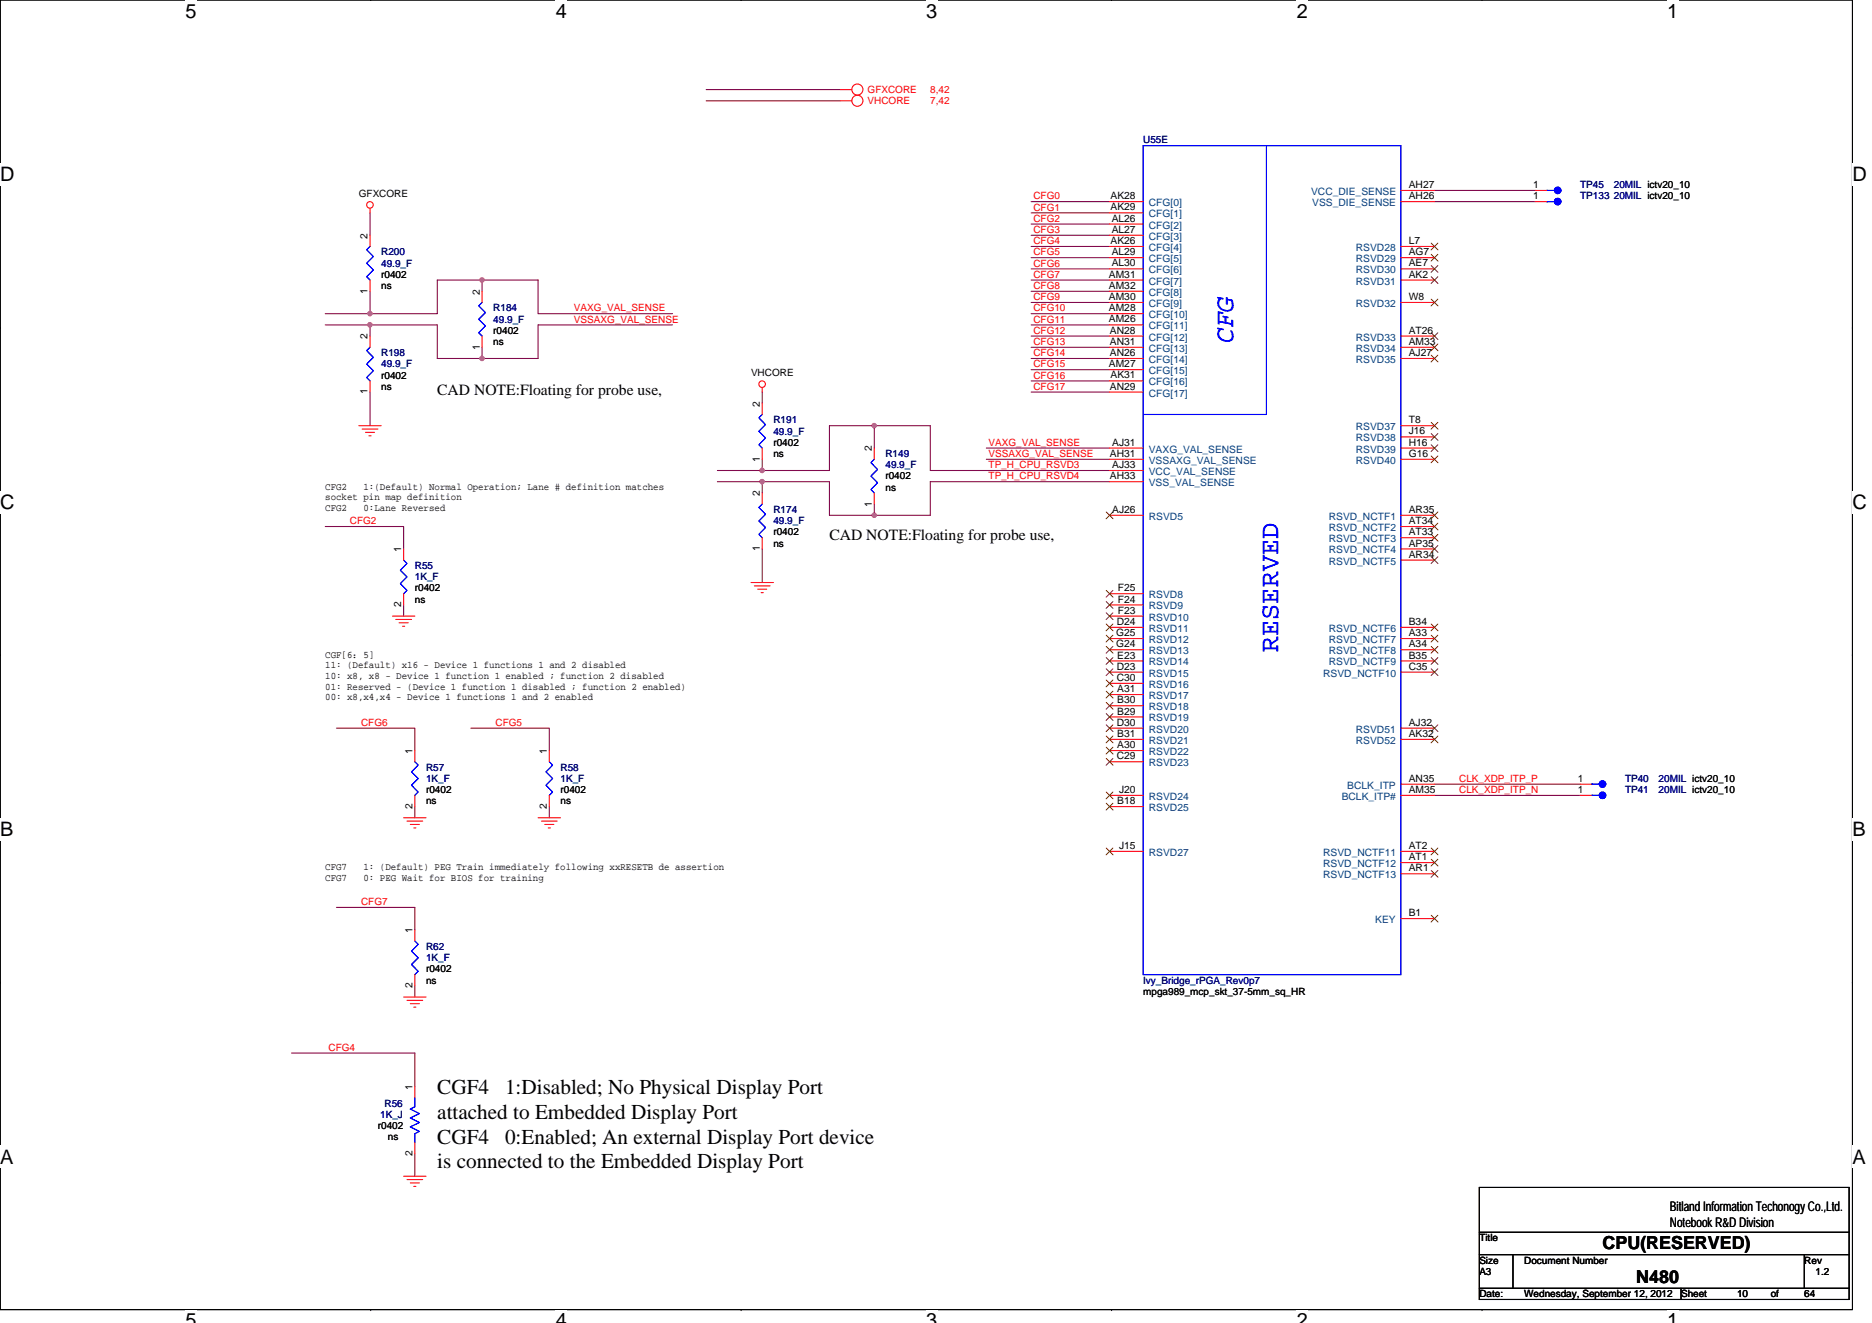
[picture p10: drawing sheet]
<svg xmlns="http://www.w3.org/2000/svg" width="297mm" height="210mm" viewBox="0 0 297 210" stroke-linecap="round" stroke-linejoin="round" font-family="sans-serif">
<path d="M0 0h293.9v207.9h-293.9z" fill="none" stroke="#000" stroke-width=".17"/>
<g fill="#fff">
<path d="M29.4 0h1.8v3.5h-1.8z"/>
<path d="M29.4 207.9h1.8v2h-1.8z"/>
</g>
<path d="M58.8 0h.1M58.8 207.9h.1" fill="none" stroke="#000" stroke-width=".17"/>
<g fill="#fff">
<path d="M88.2 0h1.8v3.5h-1.8z"/>
<path d="M88.2 207.9h1.8v2h-1.8z"/>
</g>
<path d="M117.6 0h.1M117.6 207.9h.1" fill="none" stroke="#000" stroke-width=".17"/>
<g fill="#fff">
<path d="M147 0h1.7v3.5h-1.7z"/>
<path d="M147 207.9h1.7v2h-1.7z"/>
</g>
<path d="M176.4 0h.1M176.4 207.9h.1" fill="none" stroke="#000" stroke-width=".17"/>
<g fill="#fff">
<path d="M205.8 0h1.7v3.5h-1.7z"/>
<path d="M205.8 207.9h1.7v2h-1.7z"/>
</g>
<path d="M235.2 0h.1M235.2 207.9h.1" fill="none" stroke="#000" stroke-width=".17"/>
<g fill="#fff">
<path d="M264.5 0h1.8v3.5h-1.8z"/>
<path d="M264.5 207.9h1.8v2h-1.8z"/>
<path d="M0 26h2.3v3.5h-2.3z"/>
<path d="M293.9 26h2.3v3.5h-2.3z"/>
<path d="M0 77.9h2.3v3.5h-2.3z"/>
<path d="M293.9 77.9h2.3v3.5h-2.3z"/>
</g>
<path d="M0 52h.1M293.9 52h.1" fill="none" stroke="#000" stroke-width=".17"/>
<g fill="#fff">
<path d="M0 129.9h2.1v3.5h-2.1z"/>
<path d="M293.9 129.9h2.1v3.5h-2.1z"/>
</g>
<path d="M0 103.9h.1M293.9 103.9h.1" fill="none" stroke="#000" stroke-width=".17"/>
<g fill="#fff">
<path d="M0 181.9h2.2v3.5h-2.2z"/>
<path d="M293.9 181.9h2.2v3.5h-2.2z"/>
</g>
<path d="M0 155.9h.1M293.9 155.9h.1M234.7 188.5h58.7v17.7h-58.7zM234.7 195.6h58.7M234.7 199.1h58.7M240.1 199.1v5.4M286.3 199.1v5.4M234.7 204.5h58.7M266.7 204.5v1.7" fill="none" stroke="#000" stroke-width=".17"/>
<g fill="none" stroke="#800040" stroke-width=".17">
<path d="M112.1 14.2h21.3M112.1 16h21.3M58.7 33.8v3.5M163.6 39.1h12.5M163.6 35.6h12.5M163.6 32h12.5M163.6 37.3h12.5M163.6 33.8h12.5M227.6 30.2h16M227.6 32h16M51.6 51.6h7.1M51.6 49.8h7.1"/>
<path d="M58.7 46.2v3.6M58.7 51.6v1.7M58.7 51.6h10.7v5.3h7.1M76.5 44.4h-7.1v5.4h-10.7M76.5 55.1v1.8M76.5 44.5v1.7M76.5 44.4h8.9v5.4h21.3M106.7 51.6h-21.3v5.3h-8.9M163.6 44.4h12.5M163.6 40.9h12.5M163.6 42.7h12.5M163.6 51.6h12.5"/>
<path d="M163.6 58.7h12.5M163.6 49.8h12.5M163.6 56.9h12.5M163.6 48h12.5M163.6 55.1h12.5M163.6 46.2h12.5M163.6 53.3h12.5M58.7 62.2v5.4M113.8 76.5h7.1M113.8 74.7h7.1M120.9 76.5h10.7v5.3h7.1M120.9 62.2v1.8"/>
<path d="M120.9 72.9v1.8M120.9 76.5v1.7M138.7 67.6h-7.1v7.1h-10.7M138.7 67.6v3.5M138.7 67.6h8.9v7.1h28.5M156.5 72.9h19.6M156.5 71.1h19.6M163.6 62.2h12.5M163.6 60.5h12.5M176.1 76.5h-28.5v5.3h-8.9M51.6 83.6h12.4v3.5M64 96v1.8"/>
<path d="M120.9 87.1v5.4M138.7 80v1.8M53.4 115.6h12.4v3.5M74.7 115.6h12.5v3.5M65.8 128v1.8M87.2 128v1.8M227.6 126.2h23.1M227.6 124.5h23.1M53.4 144h12.4v3.6M65.8 156.5v1.7M46.3 167.1h19.5v5.4M65.8 183.1v3.6"/>
</g>
<g fill="#f0f" stroke="#f0f" stroke-width=".17">
<circle cx="138.7" cy="67.6" r=".35"/>
<circle cx="138.7" cy="81.8" r=".35"/>
<circle cx="120.9" cy="74.7" r=".35"/>
<circle cx="120.9" cy="76.4" r=".35"/>
<circle cx="76.5" cy="44.4" r=".35"/>
<circle cx="76.5" cy="56.9" r=".35"/>
<circle cx="58.7" cy="49.8" r=".35"/>
<circle cx="58.7" cy="51.5" r=".35"/>
</g>
<g fill="none" stroke="#f00" stroke-width=".17">
<path d="M133.4 16h1.8M133.4 14.2h1.8M58.7 33.1v.7M58.7 37.3v1.8M176.1 32h5.3M176.1 33.8h5.3M176.1 35.6h5.3M176.1 37.3h5.3M176.1 39.1h5.3M222.3 30.2h5.3M222.3 32h5.3M222.3 39.1h5.3"/>
<path d="M243.6 30.2h1.8M243.6 32h1.8M58.7 53.3v1.8M58.7 44.4v1.8M76.5 53.3v1.8M76.5 46.2v1.8M176.1 40.9h5.3M176.1 42.7h5.3M176.1 44.4h5.3M176.1 46.2h5.3M176.1 48h5.3M176.1 49.8h5.3"/>
<path d="M176.1 51.6h5.3M176.1 53.3h5.3M176.1 55.1h5.3M176.1 56.9h5.3M176.1 58.7h5.3M222.3 55.1h5.3M222.3 56.9h5.3M222.3 48h5.3M222.3 53.3h5.3M222.3 44.4h5.3M222.3 42.7h5.3M222.3 40.9h5.3"/>
<path d="M56.9 67.6h3.6M57.5 68.1h2.5M58 68.6h1.4M58.5 69.2h.4M58.7 60.5v1.7M120.9 61.5v.7M120.9 78.2v1.8M120.9 71.1v1.8M120.9 64v1.8M138.7 78.2v1.8M138.7 71.1v1.8M176.1 60.5h5.3"/>
<path d="M176.1 62.2h5.3M176.1 71.1h5.3M176.1 72.9h5.3M176.1 74.7h5.3M176.1 76.5h5.3M222.3 69.3h5.3M222.3 71.1h5.3M222.3 72.9h5.3M222.3 67.6h5.3M62.3 97.8h3.5M62.8 98.3h2.5M63.3 98.8h1.5"/>
<path d="M63.9 99.4h.3M64 87.1v1.8M64 94.2v1.8M119.2 92.5h3.5M119.7 93h2.5M120.2 93.5h1.5M120.8 94.1h.3M120.9 85.3v1.8M176.1 94.2h5.3M176.1 96h5.3M176.1 99.6h5.3M176.1 97.8h5.3"/>
<path d="M176.1 81.8h5.3M222.3 83.6h5.3M222.3 81.8h5.3M222.3 85.3h5.3M222.3 88.9h5.3M222.3 99.6h5.3M222.3 87.1h5.3M65.8 119.1v1.8M87.2 119.1v1.8M176.1 108.5h5.3M176.1 106.7h5.3M176.1 110.2h5.3"/>
<path d="M176.1 112h5.3M176.1 115.6h5.3M176.1 113.8h5.3M176.1 119.1h5.3M176.1 117.3h5.3M176.1 101.3h5.3M176.1 103.1h5.3M176.1 104.9h5.3M222.3 101.3h5.3M222.3 103.1h5.3M222.3 104.9h5.3M222.3 106.7h5.3"/>
<path d="M222.3 115.6h5.3M222.3 117.3h5.3M64 129.8h3.6M64.6 130.3h2.5M65.1 130.9h1.4M65.7 131.4h.3M65.8 126.2v1.8M85.4 129.8h3.5M85.9 130.3h2.5M86.4 130.9h1.5M87 131.4h.3M87.2 126.2v1.8"/>
<path d="M176.1 135.1h5.3M176.1 120.9h5.3M176.1 126.2h5.3M176.1 128h5.3M222.3 135.1h5.3M222.3 136.9h5.3M222.3 138.7h5.3M222.3 124.5h5.3M222.3 126.2h5.3M250.7 124.5h1.8M250.7 126.2h1.8M64 158.2h3.6"/>
<path d="M64.6 158.8h2.5M65.1 159.3h1.4M65.7 159.9h.3M65.8 147.6v1.8M65.8 154.7v1.8M222.3 145.8h5.3M65.8 172.5v1.7M64 186.7h3.6M64.6 187.2h2.5M65.1 187.7h1.4M65.7 188.3h.3M65.8 181.4v1.7"/>
<circle cx="136" cy="16" r=".88"/>
<circle cx="136" cy="14.2" r=".88"/>
<circle cx="58.7" cy="32.5" r=".52"/>
<circle cx="120.9" cy="61" r=".52"/>
</g>
<g fill="none" stroke="#00f" stroke-width=".17">
<path d="M58.7 39.1l-.5 .5 1 1.1-1 1.1 1 1-1 1.1 .5 .5M181.4 23.1h40.9v131.6h-40.9zM201 23.1v42.7h-19.6M245.6 30.2h-.2h1.3M245.6 32h-.2h1.3M58.7 55.1l-.5 .5 1 1.1-1 1.1 1 1-1 1.1 .5 .6M76.5 48l-.5 .5 1 1.1-1 1.1 1 1-1 1.1 .5 .5M120.9 65.8l-.5 .5 1.1 1.1-1.1 1.1 1.1 1-1.1 1.1 .5 .5M138.7 72.9l-.5 .5 1.1 1.1-1.1 1.1 1.1 1-1.1 1.1 .5 .5M64 88.9l.6 .5-1.1 1.1 1.1 1.1-1.1 1 1.1 1.1-.6 .5M120.9 80l-.5 .5 1.1 1.1-1.1 1.1 1.1 1-1.1 1.1 .5 .5M65.8 120.9l.6 .5-1.1 1.1 1.1 1.1-1.1 1 1.1 1.1-.6 .5"/>
<path d="M87.2 120.9l.5 .5-1.1 1.1 1.1 1.1-1.1 1 1.1 1.1-.5 .5M252.7 124.5h-.2h1.3M252.7 126.2h-.2h1.3M65.8 149.4l.6 .5-1.1 1.1 1.1 1-1.1 1.1 1.1 1.1-.6 .5M65.8 174.2v1.5l-.7 .3 1.4 .7-1.4 .7 1.4 .8-1.4 .7 1.4 .7-.7 .3v1.5"/>
</g>
<g fill="#00f" stroke="#00f" stroke-width=".17">
<circle cx="247.2" cy="30.2" r=".52"/>
<circle cx="254.3" cy="124.4" r=".52"/>
<circle cx="247.2" cy="32" r=".52"/>
<circle cx="254.3" cy="126.2" r=".52"/>
</g>
<g fill="none" stroke="#804000" stroke-width=".16">
<path d="M227.1 38.6l1.1 1.1M228.2 38.6l-1.1 1.1M227.1 54.6l1.1 1.1M227.1 56.4l1.1 1M227.1 47.5l1.1 1.1M227.1 52.8l1.1 1.1M227.1 43.9l1.1 1.1M227.1 42.1l1.1 1.1M227.1 40.4l1.1 1M228.2 54.6l-1.1 1.1M228.2 56.4l-1.1 1M228.2 47.5l-1.1 1.1"/>
<path d="M228.2 52.8l-1.1 1.1M228.2 43.9l-1.1 1.1M228.2 42.1l-1.1 1.1M228.2 40.4l-1.1 1M227.1 68.8l1.1 1.1M227.1 70.6l1.1 1.1M227.1 72.4l1.1 1M227.1 67l1.1 1.1M228.2 68.8l-1.1 1.1M228.2 70.6l-1.1 1.1M228.2 72.4l-1.1 1M228.2 67l-1.1 1.1"/>
<path d="M175.5 93.7l1.1 1.1M175.5 95.5l1.1 1.1M175.5 99l1.1 1.1M175.5 97.3l1.1 1M175.5 81.3l1.1 1M176.6 93.7l-1.1 1.1M176.6 95.5l-1.1 1.1M176.6 99l-1.1 1.1M176.6 97.3l-1.1 1M176.6 81.3l-1.1 1M227.1 83l1.1 1.1M227.1 81.3l1.1 1"/>
<path d="M227.1 84.8l1.1 1.1M227.1 88.4l1.1 1.1M227.1 99l1.1 1.1M227.1 86.6l1.1 1.1M228.2 83l-1.1 1.1M228.2 81.3l-1.1 1M228.2 84.8l-1.1 1.1M228.2 88.4l-1.1 1.1M228.2 99l-1.1 1.1M228.2 86.6l-1.1 1.1M175.5 107.9l1.1 1.1M175.5 106.2l1.1 1"/>
<path d="M175.5 109.7l1.1 1.1M175.5 111.5l1.1 1.1M175.5 115l1.1 1.1M175.5 113.3l1.1 1M175.5 118.6l1.1 1.1M175.5 116.8l1.1 1.1M175.5 100.8l1.1 1.1M175.5 102.6l1.1 1.1M175.5 104.4l1.1 1.1M176.6 107.9l-1.1 1.1M176.6 106.2l-1.1 1M176.6 109.7l-1.1 1.1"/>
<path d="M176.6 111.5l-1.1 1.1M176.6 115l-1.1 1.1M176.6 113.3l-1.1 1M176.6 118.6l-1.1 1.1M176.6 116.8l-1.1 1.1M176.6 100.8l-1.1 1.1M176.6 102.6l-1.1 1.1M176.6 104.4l-1.1 1.1M227.1 100.8l1.1 1.1M227.1 102.6l1.1 1.1M227.1 104.4l1.1 1.1M227.1 106.2l1.1 1"/>
<path d="M227.1 115l1.1 1.1M227.1 116.8l1.1 1.1M228.2 100.8l-1.1 1.1M228.2 102.6l-1.1 1.1M228.2 104.4l-1.1 1.1M228.2 106.2l-1.1 1M228.2 115l-1.1 1.1M228.2 116.8l-1.1 1.1M175.5 134.6l1.1 1.1M175.5 120.4l1.1 1.1M175.5 125.7l1.1 1.1M175.5 127.5l1.1 1.1"/>
<path d="M176.6 134.6l-1.1 1.1M176.6 120.4l-1.1 1.1M176.6 125.7l-1.1 1.1M176.6 127.5l-1.1 1.1M227.1 134.6l1.1 1.1M227.1 136.4l1.1 1.1M227.1 138.2l1.1 1M228.2 134.6l-1.1 1.1M228.2 136.4l-1.1 1.1M228.2 138.2l-1.1 1M227.1 145.3l1.1 1M228.2 145.3l-1.1 1"/>
</g>
<g font-size="4.3" fill="#00f">
<text x="195.7" y="54.4" transform="rotate(-90 195.7 54.4)">CFG</text>
<text x="202.8" y="103.5" transform="rotate(-90 202.8 103.5)">RESERVED</text>
</g>
<g font-size="3.4">
<text x="69.4" y="173.7">CGF4</text>
<text x="80.1" y="173.7">1:Disabled; No Physical Display Port</text>
<text x="69.4" y="177.6">attached to Embedded Display Port</text>
<text x="69.4" y="181.5">CGF4</text>
<text x="69.4" y="185.4">is connected to the Embedded Display Port</text>
<text x="80.1" y="181.5">0:Enabled; An external Display Port device</text>
</g>
<g font-size="3.2">
<text x="29.4" y="2.8">5</text>
<text x="88.2" y="2.8">4</text>
<text x="147" y="2.8">3</text>
<text x="205.8" y="2.8">2</text>
<text x="264.5" y="2.8">1</text>
<text x="0" y="28.8">D</text>
<text x="293.9" y="28.8">D</text>
<text x="0" y="80.8">C</text>
<text x="293.9" y="80.8">C</text>
<text x="0" y="132.7">B</text>
<text x="293.9" y="132.7">B</text>
<text x="0" y="184.7">A</text>
<text x="293.9" y="184.7">A</text>
<text x="29.4" y="210.7">5</text>
<text x="88.2" y="210.7">4</text>
<text x="147" y="210.7">3</text>
<text x="205.8" y="210.7">2</text>
<text x="264.5" y="210.7">1</text>
</g>
<g font-size="2.8">
<text x="254.3" y="198.2">CPU(RESERVED)</text>
<text x="259.6" y="203.6">N480</text>
</g>
<g font-size="2.5">
<text x="69.4" y="62.7">CAD NOTE:Floating for probe use,</text>
<text x="131.6" y="85.8">CAD NOTE:Floating for probe use,</text>
</g>
<g font-size="2.1">
<text x="265" y="192.2">Bitland Information Techonogy Co.,Ltd.</text>
<text x="265" y="194.7">Notebook R&amp;D Division</text>
</g>
<g font-size="1.6" fill="#f00">
<text x="137.7" y="16.5">VHCORE</text>
<text x="137.7" y="14.8">GFXCORE</text>
<text x="147.6" y="16.5">7,42</text>
<text x="147.6" y="14.8">8,42</text>
<text x="164" y="35.2">CFG2</text>
<text x="164" y="31.6">CFG0</text>
<text x="164" y="33.4">CFG1</text>
<text x="164" y="38.8">CFG4</text>
<text x="164" y="40.5">CFG5</text>
<text x="164" y="37">CFG3</text>
<text x="164" y="44.1">CFG7</text>
<text x="164" y="42.3">CFG6</text>
<text x="164" y="47.6">CFG9</text>
<text x="164" y="45.9">CFG8</text>
<text x="91.1" y="49.4">VAXG_VAL_SENSE</text>
<text x="91.1" y="51.2">VSSAXG_VAL_SENSE</text>
<text x="164" y="51.2">CFG11</text>
<text x="164" y="49.4">CFG10</text>
<text x="164" y="53">CFG12</text>
<text x="164" y="58.3">CFG15</text>
<text x="164" y="56.5">CFG14</text>
<text x="164" y="54.8">CFG13</text>
<text x="164" y="61.9">CFG17</text>
<text x="164" y="60.1">CFG16</text>
<text x="156.9" y="70.8">VAXG_VAL_SENSE</text>
<text x="156.9" y="74.3">TP_H_CPU_RSVD3</text>
<text x="156.9" y="76.1">TP_H_CPU_RSVD4</text>
<text x="156.9" y="72.5">VSSAXG_VAL_SENSE</text>
<text x="55.5" y="83.2">CFG2</text>
<text x="57.3" y="115.2">CFG6</text>
<text x="78.6" y="115.2">CFG5</text>
<text x="231.5" y="124.1">CLK_XDP_ITP_P</text>
<text x="231.5" y="125.9">CLK_XDP_ITP_N</text>
<text x="57.3" y="143.7">CFG7</text>
<text x="52.1" y="166.8">CFG4</text>
</g>
<g font-size="1.6" fill="#000080">
<text x="181.4" y="22.8">U55E</text>
<text x="250.7" y="29.9">TP45</text>
<text x="256.1" y="29.9">20MIL ictv20_10</text>
<text x="250.7" y="31.6">TP133 20MIL ictv20_10</text>
<text x="60.5" y="40.5">R200</text>
<text x="60.5" y="42.3">49.9_F</text>
<text x="78.3" y="49.4">R184</text>
<text x="78.3" y="51.2">49.9_F</text>
<text x="60.5" y="56.5">R198</text>
<text x="60.5" y="58.3">49.9_F</text>
<text x="122.7" y="67.2">R191</text>
<text x="122.7" y="69">49.9_F</text>
<text x="140.5" y="72.5">R149</text>
<text x="140.5" y="74.3">49.9_F</text>
<text x="122.7" y="81.4">R174</text>
<text x="122.7" y="83.2">49.9_F</text>
<text x="65.8" y="90.3">R55</text>
<text x="65.8" y="92.1">1K_F</text>
<text x="67.6" y="122.3">R57</text>
<text x="67.6" y="124.1">1K_F</text>
<text x="88.9" y="122.3">R58</text>
<text x="88.9" y="124.1">1K_F</text>
<text x="257.8" y="124.1">TP40</text>
<text x="257.8" y="125.9">TP41</text>
<text x="263.2" y="124.1">20MIL ictv20_10</text>
<text x="263.2" y="125.9">20MIL ictv20_10</text>
<text x="67.6" y="150.8">R62</text>
<text x="67.6" y="152.5">1K_F</text>
<text x="181.4" y="156.1">Ivy_Bridge_rPGA_Rev0p7</text>
<text x="60.3" y="177.4">1K_J</text>
<text x="61" y="175.7">R56</text>
</g>
<g font-size="1.6">
<text x="223.5" y="29.8">AH27</text>
<text x="243.3" y="29.8">1</text>
<text x="56.9" y="31.3">GFXCORE</text>
<text x="176.2" y="31.6">AK28</text>
<text x="176.2" y="33.4">AK29</text>
<text x="176.4" y="35.2">AL26</text>
<text x="223.5" y="31.6">AH26</text>
<text x="243.3" y="31.6">1</text>
<text x="58.3" y="37.9" transform="rotate(-90 58.3 37.9)">2</text>
<text x="176.2" y="38.7">AK26</text>
<text x="176.4" y="37">AL27</text>
<text x="176.4" y="40.5">AL29</text>
<text x="223.5" y="40.5">AG7</text>
<text x="223.5" y="38.7">L7</text>
<text x="58.3" y="46.6" transform="rotate(-90 58.3 46.6)">1</text>
<text x="60.5" y="44.1">r0402</text>
<text x="60.5" y="45.9">ns</text>
<text x="76.1" y="46.8" transform="rotate(-90 76.1 46.8)">2</text>
<text x="176" y="44.1">AM31</text>
<text x="176" y="45.8">AM32</text>
<text x="176" y="47.6">AM30</text>
<text x="176.4" y="42.3">AL30</text>
<text x="223.5" y="47.6">W8</text>
<text x="223.5" y="44.1">AK2</text>
<text x="223.5" y="42.3">AE7</text>
<text x="58.3" y="53.9" transform="rotate(-90 58.3 53.9)">2</text>
<text x="78.3" y="53">r0402</text>
<text x="176" y="49.4">AM28</text>
<text x="176" y="51.2">AM26</text>
<text x="176.1" y="53">AN28</text>
<text x="223.5" y="53">AT26</text>
<text x="76.1" y="55.5" transform="rotate(-90 76.1 55.5)">1</text>
<text x="78.3" y="54.8">ns</text>
<text x="119.2" y="59.7">VHCORE</text>
<text x="176" y="58.3">AM27</text>
<text x="176.1" y="54.7">AN31</text>
<text x="176.1" y="56.5">AN26</text>
<text x="223.5" y="54.7">AM33</text>
<text x="223.5" y="56.5">AJ27</text>
<text x="58.3" y="62.6" transform="rotate(-90 58.3 62.6)">1</text>
<text x="60.5" y="60.1">r0402</text>
<text x="60.5" y="61.9">ns</text>
<text x="120.6" y="64.5" transform="rotate(-90 120.6 64.5)">2</text>
<text x="176.1" y="61.8">AN29</text>
<text x="176.2" y="60.1">AK31</text>
<text x="122.7" y="70.8">r0402</text>
<text x="138.3" y="71.6" transform="rotate(-90 138.3 71.6)">2</text>
<text x="176.5" y="70.7">AJ31</text>
<text x="223.5" y="69">J16</text>
<text x="223.5" y="70.7">H16</text>
<text x="223.5" y="67.2">T8</text>
<text x="51.6" y="77.7">CFG2</text>
<text x="57.7" y="77.7">1:(Default) Normal Operation; Lane # definition matches</text>
<text x="120.6" y="73.3" transform="rotate(-90 120.6 73.3)">1</text>
<text x="122.7" y="72.5">ns</text>
<text x="140.5" y="76.1">r0402</text>
<text x="140.5" y="77.9">ns</text>
<text x="176.1" y="72.5">AH31</text>
<text x="176.1" y="76.1">AH33</text>
<text x="176.5" y="74.3">AJ33</text>
<text x="223.5" y="72.5">G16</text>
<text x="51.6" y="79.4">socket pin map definition</text>
<text x="51.6" y="81.1">CFG2</text>
<text x="57.7" y="81.1">0:Lane Reversed</text>
<text x="120.6" y="78.8" transform="rotate(-90 120.6 78.8)">2</text>
<text x="138.3" y="80.4" transform="rotate(-90 138.3 80.4)">1</text>
<text x="176.5" y="81.4">AJ26</text>
<text x="223.5" y="83.2">AT34</text>
<text x="223.5" y="81.4">AR35</text>
<text x="63.7" y="87.7" transform="rotate(-90 63.7 87.7)">1</text>
<text x="120.6" y="87.5" transform="rotate(-90 120.6 87.5)">1</text>
<text x="122.7" y="85">r0402</text>
<text x="122.7" y="86.8">ns</text>
<text x="223.5" y="85">AT33</text>
<text x="223.5" y="88.5">AR34</text>
<text x="223.5" y="86.7">AP35</text>
<text x="65.8" y="95.7">ns</text>
<text x="65.8" y="93.9">r0402</text>
<text x="177.4" y="93.9">F25</text>
<text x="177.4" y="95.6">F24</text>
<text x="63.7" y="96.4" transform="rotate(-90 63.7 96.4)">2</text>
<text x="177.1" y="101">G25</text>
<text x="177.2" y="99.2">D24</text>
<text x="177.4" y="97.4">F23</text>
<text x="223.5" y="99.2">B34</text>
<text x="223.5" y="101">A33</text>
<text x="51.6" y="104.4">CGF[6：5]</text>
<text x="51.6" y="106.1">11: (Default) x16 - Device 1 functions 1 and 2 disabled</text>
<text x="51.6" y="107.8">10: x8, x8 - Device 1 function 1 enabled ; function 2 disabled</text>
<text x="177.1" y="102.7">G24</text>
<text x="177.2" y="106.3">D23</text>
<text x="177.3" y="104.5">E23</text>
<text x="223.5" y="102.7">A34</text>
<text x="223.5" y="104.5">B35</text>
<text x="223.5" y="106.3">C35</text>
<text x="51.6" y="109.5">01: Reserved - (Device 1 function 1 disabled ; function 2 enabled)</text>
<text x="51.6" y="111.1">00: x8,x4,x4 - Device 1 functions 1 and 2 enabled</text>
<text x="177.2" y="108.1">C30</text>
<text x="177.3" y="109.9">A31</text>
<text x="177.3" y="111.6">B30</text>
<text x="177.3" y="113.4">B29</text>
<text x="65.4" y="119.7" transform="rotate(-90 65.4 119.7)">1</text>
<text x="86.8" y="119.7" transform="rotate(-90 86.8 119.7)">1</text>
<text x="177.2" y="115.2">D30</text>
<text x="177.3" y="118.7">A30</text>
<text x="177.3" y="117">B31</text>
<text x="223.5" y="115.2">AJ32</text>
<text x="223.5" y="117">AK32</text>
<text x="67.6" y="125.9">r0402</text>
<text x="88.9" y="125.9">r0402</text>
<text x="177.2" y="120.5">C29</text>
<text x="177.6" y="125.9">J20</text>
<text x="223.5" y="124.1">AN35</text>
<text x="223.5" y="125.9">AM35</text>
<text x="250.4" y="124.1">1</text>
<text x="250.4" y="125.9">1</text>
<text x="65.4" y="128.4" transform="rotate(-90 65.4 128.4)">2</text>
<text x="67.6" y="127.7">ns</text>
<text x="86.8" y="128.4" transform="rotate(-90 86.8 128.4)">2</text>
<text x="88.9" y="127.7">ns</text>
<text x="177.3" y="127.6">B18</text>
<text x="177.6" y="134.7">J15</text>
<text x="223.5" y="134.7">AT2</text>
<text x="223.5" y="136.5">AT1</text>
<text x="51.6" y="138.2">CFG7</text>
<text x="51.6" y="139.8">CFG7</text>
<text x="57.7" y="138.2">1: (Default) PEG Train immediately following xxRESETB de assertion</text>
<text x="57.7" y="139.8">0: PEG Wait for BIOS for training</text>
<text x="223.5" y="138.3">AR1</text>
<text x="65.4" y="148.1" transform="rotate(-90 65.4 148.1)">1</text>
<text x="223.5" y="145.4">B1</text>
<text x="67.6" y="154.3">r0402</text>
<text x="65.4" y="156.8" transform="rotate(-90 65.4 156.8)">2</text>
<text x="67.6" y="156.1">ns</text>
<text x="181.4" y="157.9">mpga989_mcp_skt_37-5mm_sq_HR</text>
<text x="65.4" y="173" transform="rotate(-90 65.4 173)">1</text>
<text x="60" y="179.2">r0402</text>
<text x="61.5" y="181">ns</text>
<text x="65.4" y="183.5" transform="rotate(-90 65.4 183.5)">2</text>
<text x="234.7" y="197">Title</text>
<text x="234.7" y="202.3">A3</text>
<text x="234.7" y="200.6">Size</text>
<text x="241.8" y="200.6">Document Number</text>
<text x="286.3" y="200.6">Rev</text>
<text x="288.1" y="202.3">1.2</text>
<text x="234.7" y="205.9">Date:</text>
<text x="241.8" y="205.9">Wednesday, September 12, 2012</text>
<text x="266.7" y="205.9">Sheet</text>
<text x="275.6" y="205.9">10</text>
<text x="281" y="205.9">of</text>
<text x="286.3" y="205.9">64</text>
</g>
<g font-size="1.6" fill="#004080">
<text x="182.3" y="32.7">CFG[0]</text>
<text x="182.3" y="34.5">CFG[1]</text>
<text x="208" y="30.9">VCC_DIE_SENSE</text>
<text x="208.2" y="32.7">VSS_DIE_SENSE</text>
<text x="182.3" y="36.3">CFG[2]</text>
<text x="182.3" y="38.1">CFG[3]</text>
<text x="182.3" y="39.8">CFG[4]</text>
<text x="182.3" y="41.6">CFG[5]</text>
<text x="215.1" y="41.6">RSVD29</text>
<text x="215.1" y="39.8">RSVD28</text>
<text x="182.3" y="43.4">CFG[6]</text>
<text x="182.3" y="45.2">CFG[7]</text>
<text x="182.3" y="46.9">CFG[8]</text>
<text x="215.1" y="45.2">RSVD31</text>
<text x="215.1" y="43.4">RSVD30</text>
<text x="182.3" y="48.7">CFG[9]</text>
<text x="182.3" y="50.5">CFG[10]</text>
<text x="182.3" y="52.3">CFG[11]</text>
<text x="215.1" y="48.7">RSVD32</text>
<text x="182.3" y="54.1">CFG[12]</text>
<text x="182.3" y="55.8">CFG[13]</text>
<text x="182.3" y="57.6">CFG[14]</text>
<text x="182.3" y="59.4">CFG[15]</text>
<text x="215.1" y="55.8">RSVD34</text>
<text x="215.1" y="57.6">RSVD35</text>
<text x="215.1" y="54.1">RSVD33</text>
<text x="182.3" y="61.2">CFG[16]</text>
<text x="182.3" y="62.9">CFG[17]</text>
<text x="182.3" y="71.8">VAXG_VAL_SENSE</text>
<text x="215.1" y="70.1">RSVD38</text>
<text x="215.1" y="71.8">RSVD39</text>
<text x="215.1" y="68.3">RSVD37</text>
<text x="182.3" y="73.6">VSSAXG_VAL_SENSE</text>
<text x="182.3" y="75.4">VCC_VAL_SENSE</text>
<text x="182.3" y="77.2">VSS_VAL_SENSE</text>
<text x="215.1" y="73.6">RSVD40</text>
<text x="182.3" y="82.5">RSVD5</text>
<text x="210.8" y="82.5">RSVD_NCTF1</text>
<text x="210.8" y="84.3">RSVD_NCTF2</text>
<text x="210.8" y="86.1">RSVD_NCTF3</text>
<text x="210.8" y="89.6">RSVD_NCTF5</text>
<text x="210.8" y="87.8">RSVD_NCTF4</text>
<text x="182.3" y="95">RSVD8</text>
<text x="182.3" y="96.7">RSVD9</text>
<text x="182.3" y="100.3">RSVD11</text>
<text x="182.3" y="98.5">RSVD10</text>
<text x="210.8" y="100.3">RSVD_NCTF6</text>
<text x="182.3" y="107.4">RSVD15</text>
<text x="182.3" y="102.1">RSVD12</text>
<text x="182.3" y="103.8">RSVD13</text>
<text x="182.3" y="105.6">RSVD14</text>
<text x="209.9" y="107.4">RSVD_NCTF10</text>
<text x="210.8" y="102.1">RSVD_NCTF7</text>
<text x="210.8" y="103.8">RSVD_NCTF8</text>
<text x="210.8" y="105.6">RSVD_NCTF9</text>
<text x="182.3" y="109.2">RSVD16</text>
<text x="182.3" y="111">RSVD17</text>
<text x="182.3" y="112.7">RSVD18</text>
<text x="182.3" y="116.3">RSVD20</text>
<text x="182.3" y="114.5">RSVD19</text>
<text x="182.3" y="119.8">RSVD22</text>
<text x="182.3" y="118.1">RSVD21</text>
<text x="215.1" y="116.3">RSVD51</text>
<text x="215.1" y="118.1">RSVD52</text>
<text x="182.3" y="121.6">RSVD23</text>
<text x="213.8" y="125.2">BCLK_ITP</text>
<text x="182.3" y="127">RSVD24</text>
<text x="182.3" y="128.7">RSVD25</text>
<text x="212.9" y="127">BCLK_ITP#</text>
<text x="182.3" y="135.8">RSVD27</text>
<text x="209.9" y="135.8">RSVD_NCTF11</text>
<text x="209.9" y="137.6">RSVD_NCTF12</text>
<text x="209.9" y="139.4">RSVD_NCTF13</text>
<text x="218.2" y="146.5">KEY</text>
</g>
</svg>
